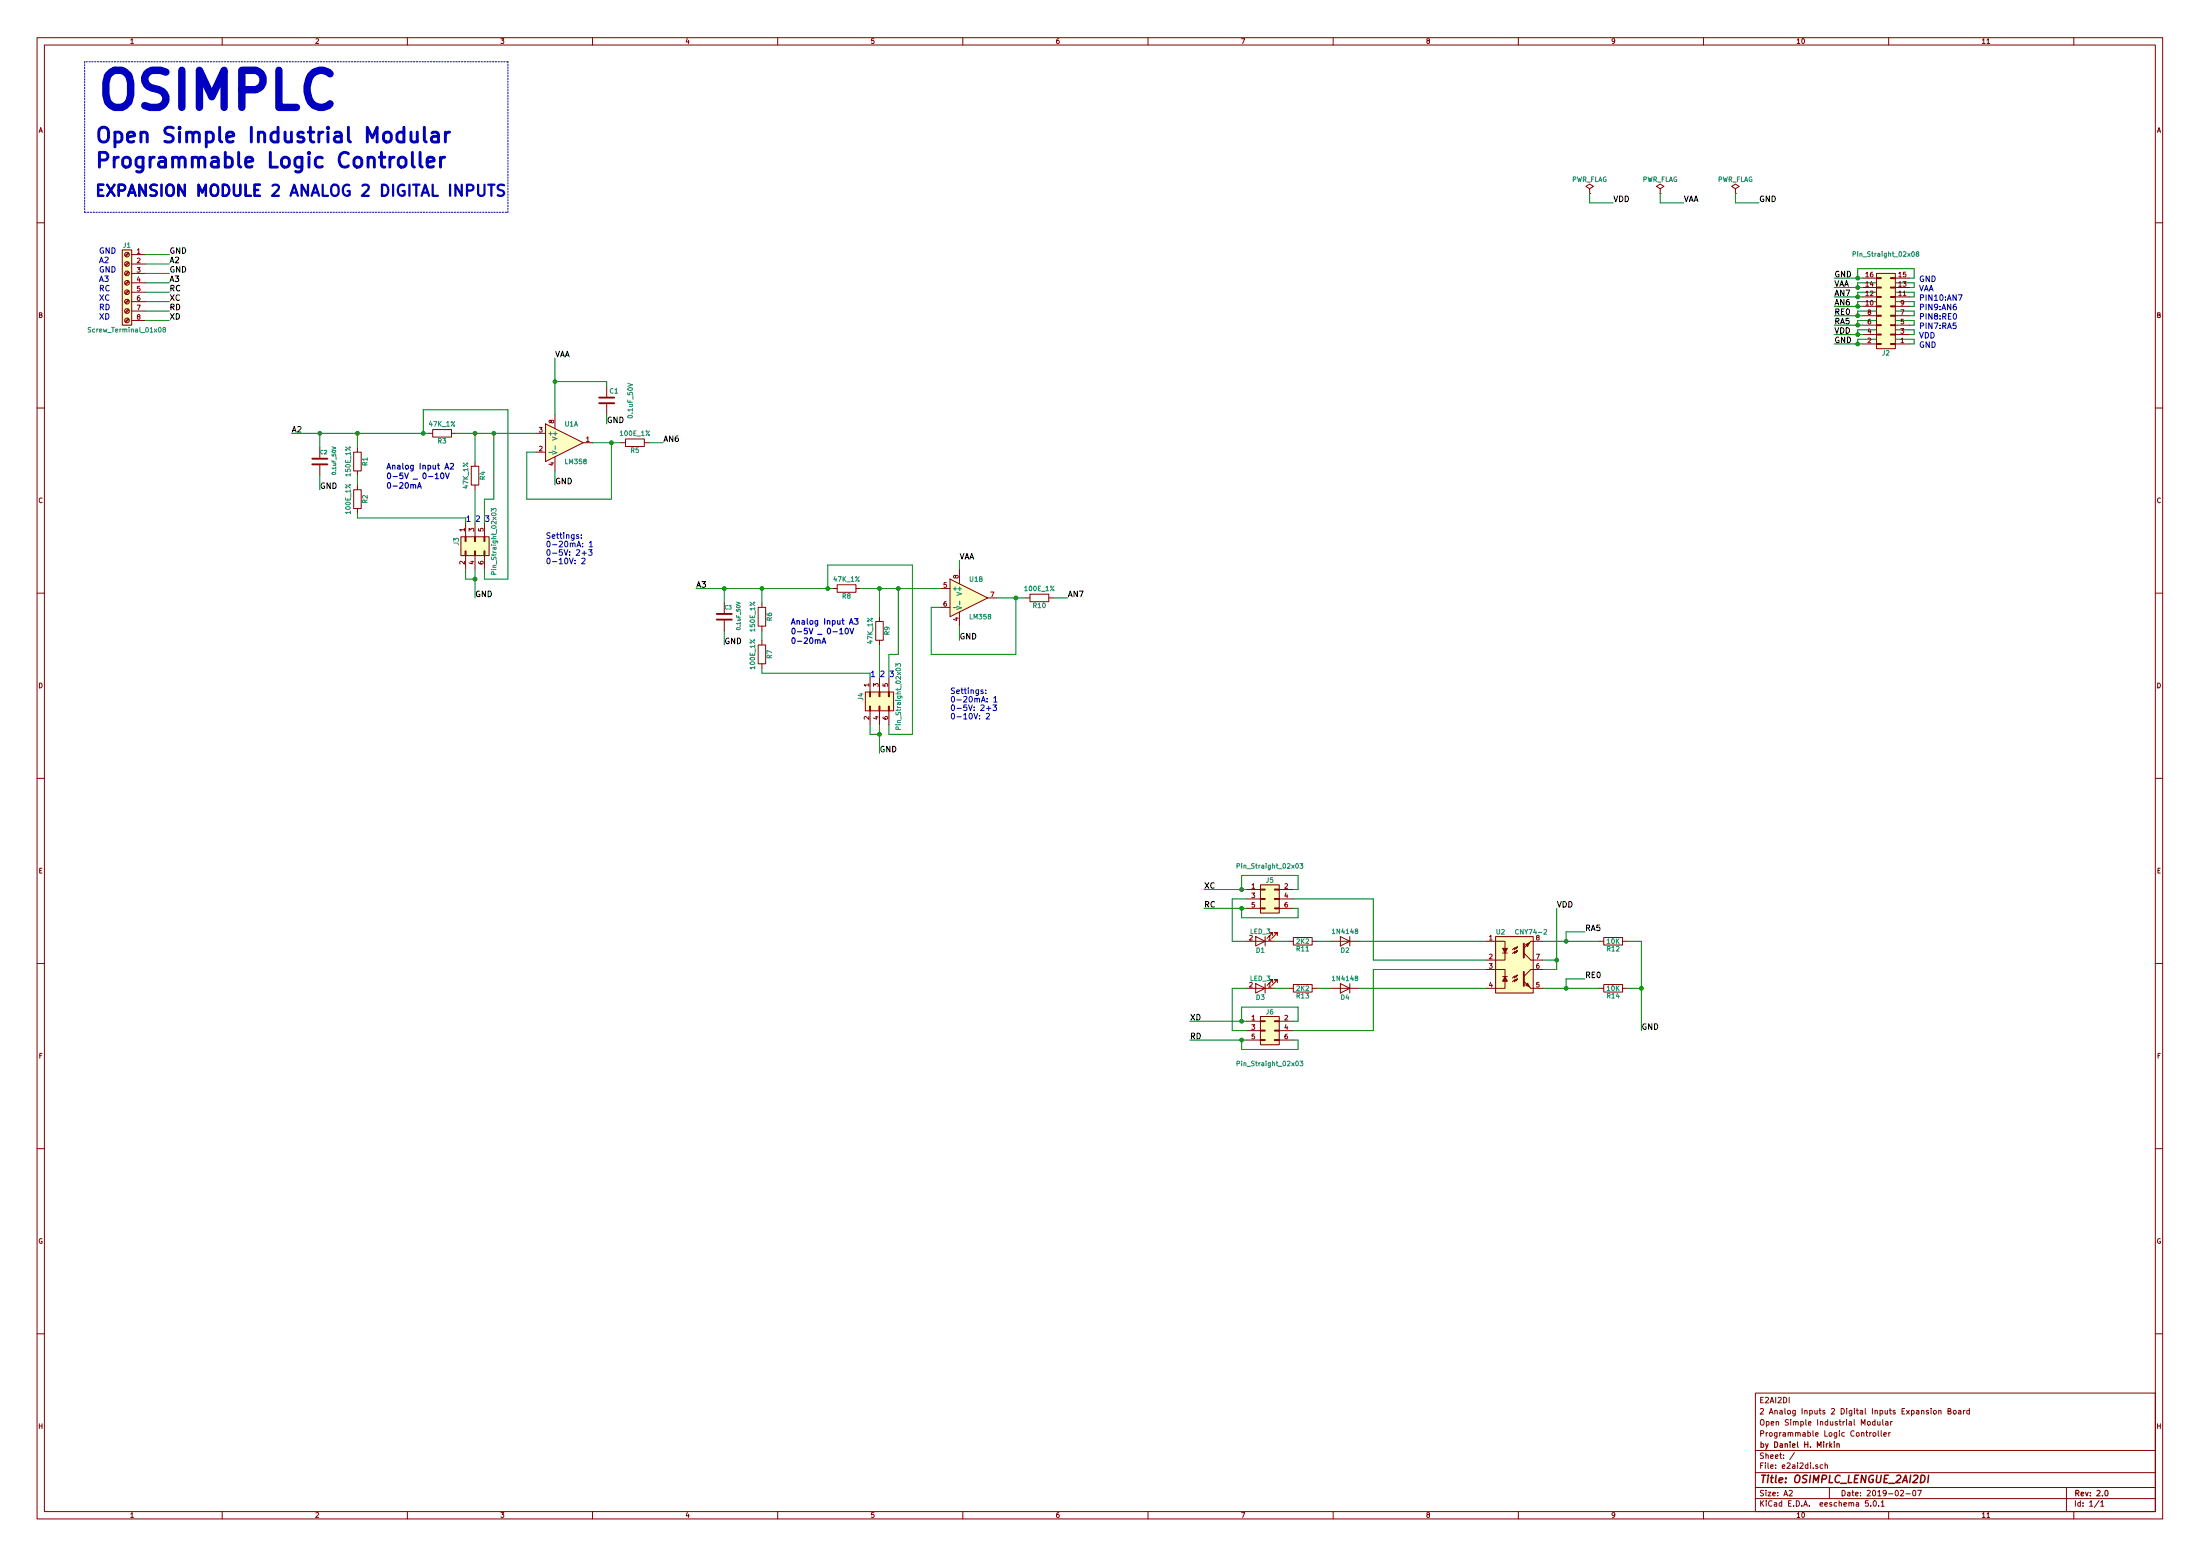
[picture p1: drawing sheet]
<svg xmlns="http://www.w3.org/2000/svg" width="594mm" height="420mm" viewBox="0 0 594 420" stroke-linecap="round" stroke-linejoin="round" font-family="sans-serif">
<g fill="none" stroke="#840000" stroke-width=".27">
<path d="M10 10.2h574v400h-574zM12 12.2h570v396h-570zM60 10.2v2M110 10.2v2M160 10.2v2M210 10.2v2M260 10.2v2M310 10.2v2M360 10.2v2M410 10.2v2M460 10.2v2M510 10.2v2"/>
<path d="M536.5 11.8h.8M560 10.2v2M429.3 51l1-.7-1-.6-1.1 .6 1.1 .7v1.2M429.3 52.2h.1M448.3 51l1-.7-1-.6-1 .6 1 .7v1.2M448.3 52.2h.1M468.6 51l1-.7-1-.6-1 .6 1 .7v1.2M468.6 52.2h.1M10 60.2h2M33 67.5h2.6v20.3h-2.6zM34.6 78.4l-.8 .8M34.6 75.9l-.8 .8"/>
<path d="M34.6 73.3l-.8 .9M34.6 70.8l-.8 .8M34.6 68.2l-.8 .9M34.8 78.6l-.8 .8M34.8 76l-.8 .9M34.8 73.5l-.8 .8M34.8 71l-.8 .8M34.8 68.4l-.8 .9M35.6 68.7h3.8M35.6 71.3h3.8M35.6 73.8h3.8M35.6 76.4h3.8"/>
<path d="M35.6 78.9h3.8M502.9 77.6h3.8M502.9 75.1h3.8M506.7 73.8h5.1v20.3h-5.1zM506.7 75h1.3v.2h-1.3zM506.7 77.5h1.3v.3h-1.3zM510.5 75h1.3v.2h-1.3zM510.5 77.5h1.3v.3h-1.3zM511.8 77.6h3.8M511.8 75.1h3.8M582 60.2h2M34.6 86l-.8 .9"/>
<path d="M34.6 83.5l-.8 .8M34.6 80.9l-.8 .9M34.8 86.2l-.8 .8M34.8 83.7l-.8 .8M34.8 81.1l-.8 .9M35.6 81.4h3.8M35.6 84h3.8M35.6 86.5h3.8M502.9 92.9h3.8M502.9 90.3h3.8M502.9 87.8h3.8M502.9 85.3h3.8"/>
<path d="M502.9 82.7h3.8M502.9 80.2h3.8M506.7 80.1h1.3v.2h-1.3zM506.7 82.6h1.3v.2h-1.3zM506.7 85.1h1.3v.3h-1.3zM506.7 87.7h1.3v.2h-1.3zM506.7 90.2h1.3v.3h-1.3zM506.7 92.8h1.3v.2h-1.3zM510.5 80.1h1.3v.2h-1.3zM510.5 82.6h1.3v.2h-1.3zM510.5 85.1h1.3v.3h-1.3zM510.5 87.7h1.3v.2h-1.3z"/>
<path d="M510.5 90.2h1.3v.3h-1.3zM510.5 92.8h1.3v.2h-1.3zM511.8 92.9h3.8M511.8 90.3h3.8M511.8 87.8h3.8M511.8 85.3h3.8M511.8 82.7h3.8M511.8 80.2h3.8M10 110.2h2M115.6 117h1.2M116.8 116h5.1v2h-5.1zM121.9 117h1.3"/>
<path d="M144.8 117h2.5M147.3 114.5l10.2 5-10.2 5.1zM149.9 111.9v3.8M157.5 119.5h2.5M163.8 104.3v2.8M163.8 109.1v2.8M167.6 119.5h1.3M168.9 118.5h5.1v2.1h-5.1zM174 119.5h1.3M582 110.2h2M86.4 120.8v2.8M86.4 125.6v2.8"/>
<path d="M95.5 122.1h2v5.1h-2zM95.5 132.2h2v5.1h-2zM96.5 120.8v1.3M96.5 127.2v1.2M96.5 131v1.2M96.5 137.3v1.3M127.3 125.9h2v5.1h-2zM128.3 124.6v1.3M128.3 131v1.2M144.8 122.1h2.5M149.9 123.4v3.8M124.5 144.9h7.6v5.1h-7.6z"/>
<path d="M125.6 144.9h.3v1.3h-.3zM125.6 148.8h.3v1.2h-.3zM125.7 141.1v3.8M125.7 150v3.8M128.1 144.9h.3v1.3h-.3zM128.1 148.8h.3v1.2h-.3zM128.3 141.1v3.8M128.3 150v3.8M130.7 144.9h.2v1.3h-.2zM130.7 148.8h.2v1.2h-.2zM130.8 141.1v3.8M130.8 150v3.8"/>
<path d="M224.8 158.9h1.3M226.1 157.9h5v2h-5zM231.1 158.9h1.3M254 158.9h2.5M256.5 156.4l10.2 5.1-10.2 5zM259.1 153.8v3.8M10 160.2h2M195.6 162.7v2.8M195.6 167.6v2.7M204.7 164h2.1v5.1h-2.1zM204.7 174.2h2.1v5h-2.1zM205.7 162.7v1.3"/>
<path d="M205.7 169.1v1.2M205.7 172.9v1.3M205.7 179.2v1.3M236.5 167.8h2v5.1h-2zM237.5 166.5v1.3M237.5 172.9v1.3M254 164h2.5M259.1 165.3v3.8M266.7 161.5h2.5M276.9 161.5h1.2M278.1 160.4h5.1v2.1h-5.1zM283.2 161.5h1.3"/>
<path d="M582 160.2h2M233.7 186.9h7.6v5h-7.6zM234.8 186.9h.3v1.2h-.3zM234.8 190.7h.3v1.2h-.3zM234.9 183v3.9M234.9 191.9v3.8M237.4 186.9h.2v1.2h-.2zM237.4 190.7h.2v1.2h-.2zM237.5 183v3.9M237.5 191.9v3.8M239.9 186.9h.3v1.2h-.3zM239.9 190.7h.3v1.2h-.3z"/>
<path d="M240 183v3.9M240 191.9v3.8M10 210.2h2M582 210.2h2M340.4 238.9h5v7.6h-5zM336.5 254.2h7.7M336.5 240.2h3.9M336.5 242.7h3.9M336.5 245.3h3.9M339.1 252.9l2.5 1.3-2.5 1.2zM340.4 245.2h1.2v.2h-1.2zM340.4 242.6h1.2v.3h-1.2z"/>
<path d="M340.4 240.1h1.2v.2h-1.2zM341.6 252.9v2.5M343.7 252.6v-.7h-.8h.8l-1.6 1.5M344.2 245.2h1.2v.2h-1.2zM344.2 242.6h1.2v.3h-1.2zM344.2 240.1h1.2v.2h-1.2zM344.9 252.6v-.7h-.7h.7l-1.5 1.5M345.4 240.2h3.8M345.4 242.7h3.8M345.4 245.3h3.8M348 254.2h1.2M349.2 253.2h5.1v2h-5.1z"/>
<path d="M354.3 254.2h1.3M359.4 254.2h7.6M361.9 252.9l2.6 1.3-2.6 1.2zM364.5 252.9v2.5M401.3 254.2h5.1v1.9M403.9 252.9h10.1v15.2h-10.1zM405.8 257.3h1.2M406.4 257.3v1.9h-5.1M409.2 255.9l.5-.2-.2 .5zM409.7 255.7l-.7 .8v-.6l-.6 .6M409.7 256.7l-.2 .5-.3-.2 .5-.3-.7 .8v-.5l-.6 .5M411.5 257.3l1.9 1.9h3.2"/>
<path d="M413.4 254.2h3.2M431.8 254.2h1.3M433.1 253.2h5v2h-5zM438.1 254.2h1.3M10 260.2h2M336.5 266.9h7.7M336.5 275.8h3.9M336.5 278.3h3.9M339.1 265.6l2.5 1.3-2.5 1.2zM340.4 274.5h5v7.6h-5zM340.4 278.2h1.2v.2h-1.2zM340.4 275.6h1.2v.3h-1.2z"/>
<path d="M341.6 265.6v2.5M343.7 265.3v-.7h-.8h.8l-1.6 1.5M344.2 278.2h1.2v.2h-1.2zM344.2 275.6h1.2v.3h-1.2zM344.9 265.3v-.7h-.7h.7l-1.5 1.5M345.4 275.8h3.8M345.4 278.3h3.8M348 266.9h1.2M349.2 265.9h5.1v2h-5.1zM354.3 266.9h1.3M359.4 266.9h7.6M361.9 265.6l2.6 1.3-2.6 1.2z"/>
<path d="M364.5 265.6v2.5M401.3 261.8h5.1v1.9M405.8 263.7h1.2M406.4 265v1.9h-5.1M409.2 263.6l.5-.3-.2 .5zM409.7 263.3l-.7 .8v-.5l-.6 .5M409.7 264.3l-.2 .5-.3-.2 .5-.3-.7 .8v-.5l-.6 .5M413.4 266.9h3.2M416.6 261.8h-3.2l-1.9 1.9M431.8 266.9h1.3M433.1 265.9h5v2h-5zM438.1 266.9h1.3"/>
<path d="M582 260.2h2M336.5 280.8h3.9M340.4 280.7h1.2v.3h-1.2zM344.2 280.7h1.2v.3h-1.2zM345.4 280.8h3.8M10 310.2h2M582 310.2h2M10 360.2h2M474 376.2h108v32h-108zM582 360.2h2M474 397.7h108M474 391.7h108"/>
<path d="M484.6 392.2l-1.3 2M490.8 395.6l-.3-.1-.2 .2v.3l.5 .1v.3h-.5M492.2 395.6l-.4-.1-.3 .3 .1 .6h.6M492.8 395.6h.6l.1 .9M492.8 395v1.5M504.3 384h.7v.7h-.7zM504.9 386.8v1M505.3 386.8l-.4 .3M505.8 387h.7v.7h-.7zM506.3 383.9l-.4-.1-.3 .3 .1 .6 .6 .1M506.3 383.3v1.5M507 383.8l.1 1 .6-.1"/>
<path d="M507.2 386.3v1.3l.2 .2M507.7 383.8v1M508 386.3v1.3l.2 .2M508.4 383.3v1.3l.2 .2M508.7 387.3l.7-.1-.1-.3-.4-.1-.2 .2 .1 .7h.5M509.2 383.9h.6v.9M509.8 384.2l-.7 .3 .2 .3h.5M510 386.8v1M510.5 386.8l-.5 .3M510.5 383.8v1M511 383.8l-.5 .3M521.5 380.3v.2"/>
<path d="M521.5 380.8v1M522.2 381h.6v.7h-.6zM523.5 381l.6-.1 .1 .9M523.5 380.8v1M526 381l.7-.1v-.4l-.7-.2v1.5h.6l.3-.5-.4-.3M527.5 381h.7v.7h-.7zM528.9 380.9h.5l.1 .9M529.5 381.2l-.7 .3 .2 .3h.5M530.2 380.8v1M530.7 380.8l-.5 .3M531.8 380.9l-.4-.1-.3 .3 .1 .6 .6 .1M531.8 380.3v1.5"/>
<path d="M60 408.2v2M110 408.2v2M160 408.2v2M210 408.2v2M260 408.2v2M310 408.2v2M360 408.2v2M410 408.2v2M460 408.2v2M474 404.7h108M474 401.7h108M483.1 402.6l.6-.2 .3 .5-.9 1h.9"/>
<path d="M494 401.7v3M504.5 405.2h-.7l-.1 .7h.7l.1 .7h-.8M505.2 406.6v.1M506 405.4l.2-.2a.8 .8 0 0 1 .5 .8 .8 .8 0 0 1-.5 .7l-.4-.5zM507.3 406.6v.1M508 405.7l.4-.5v1.5M508 406.7h.8M510 408.2v2M513.2 402.6l.6-.2 .2 .5-.9 1h.9M514.7 403.4h1.1M516.6 402.6l.2-.2a.81 .81 0 0 1 .5 .8 .81 .81 0 0 1-.5 .7l-.3-.5zM517.8 402.4h1l-.6 1.5"/>
<path d="M536.5 409.7h.8M558 401.7v6.5M560 408.2v2M566.8 405.1l-1.2 2M567.3 405.7l.4-.5v1.5M567.3 406.7h.8"/>
<circle cx="34.3" cy="78.9" r=".63"/>
<circle cx="34.3" cy="73.8" r=".63"/>
<circle cx="34.3" cy="68.7" r=".63"/>
<circle cx="34.3" cy="71.3" r=".63"/>
<circle cx="34.3" cy="76.4" r=".63"/>
<circle cx="34.3" cy="86.5" r=".63"/>
<circle cx="34.3" cy="84" r=".63"/>
<circle cx="34.3" cy="81.4" r=".63"/>
</g>
<path d="M494.2 390.3l.5 .5M494.7 389.8l-.6 .6M495.3 389.3v.2M495.3 389.8v1M496 390l.6-.1 .1 .9M496 389.8v1M568.5 402.6l.2-.2a.8 .8 0 0 1 .6 .8 .8 .8 0 0 1-.6 .7l-.3-.5z" fill="none" stroke="#840000" stroke-width=".3"/>
<path d="M520.8 398.3l-.2 2" fill="none" stroke="#840000" stroke-width=".41"/>
<path d="M161.8 108.9h4.1M161.8 107.4h4.1M84.3 125.4h4.1M84.3 123.9h4.1M193.5 167.3h4.1M193.5 165.8h4.1M411.5 254.8v3.8M411.5 262.4v3.8" fill="none" stroke="#840000" stroke-width=".51"/>
<g fill="none" stroke="#0000c2" stroke-width=".3">
<path d="M112.8 131.8l.5-1.5 .5 1.5M112.9 131.4h.7M117.5 128.2l.5-.5v1.6M117.5 129.3h.9M119.1 127.9l.3-.2a.81 .81 0 0 1 .5 .8 .81 .81 0 0 1-.5 .8l-.4-.6zM120.1 126.7l.5-1.6 .6 1.6M120.3 127.7l.5 1.6 .5-1.6M121.6 125.3l.6-.2 .3 .5-1 1.1h1M222 173.8l.5-1.6 .5 1.6M222.1 173.3h.7M226.7 170.1l.5-.5v1.6M226.7 171.2h.9"/>
<path d="M228.3 169.8l.3-.2a.81 .81 0 0 1 .5 .8 .81 .81 0 0 1-.5 .8l-.4-.6zM229.4 168.6l.5-1.6 .5 1.6M229.5 169.6l.5 1.6 .5-1.6M230.7 167h1l-.5 .6 .4 .2v.6l-.2 .2-.7-.2"/>
</g>
<g fill="none" stroke="#0000c2" stroke-width=".27">
<path d="M528.8 79.6h1l-.6 1.5M527.6 84.8l.2-.1a.81 .81 0 0 1 .5 .7 .81 .81 0 0 1-.5 .8l-.4-.6zM528.2 82.1l-.5 .1-.2 .3-.1 .9 .3 .3 .5-.2v-.7l-.5-.1-.3 .3M156.2 144.4h-.3l-.2 .2v.2l.5 .1v.4h-.5M157 145.2v.2M157 144.4v.2M157.1 150.8l.6-.1 .3 .4-1 1.1h1M157.2 149.4h1.1M157.8 148.8v1.2M158.9 148.4h1l-.5 .6 .4 .1v.7l-.2 .2-.7-.2M159.1 146.6l.5-.5v1.6M159.1 147.7h.9"/>
<path d="M265.5 186.4l-.4-.1-.2 .2v.2l.6 .2v.3h-.6M266.2 187.1v.2M266.2 186.4v.1M266.3 192.8l.6-.2 .3 .5-.9 1h.9M266.4 191.3h1.2M267 190.7v1.2M268.1 190.3h1l-.5 .6 .4 .2v.6l-.2 .2-.7-.2M268.4 188.5l.4-.4v1.5M268.4 189.6h.8"/>
</g>
<path d="M111 35.7v2.1l.2 .4a1.09 1.09 0 0 0 1.5-.2M112.7 35.7v2.6M114.6 34.4v3.4l.5 .5M116.7 35.9l.3-.2 1.2 .2 .2 .4v2M118.4 36.6l-1.4 .2a.79 .79 0 0 0-.5 .8 .79 .79 0 0 0 .5 .7l1.4-.1M120.3 35.7v2.6M121.4 35.7a1.05 1.05 0 0 0-1.1 .7M111.4 41.1v3.5l.1 .3 .4 .2M113.4 41.1v3.5l.6 .5M115.3 43.8l1.9-.4-.2-.7-1.1-.2-.6 .5v1.6l.2 .3 .4 .2 1.1-.2M118.9 42.5v2.6M120.1 42.5a1.05 1.05 0 0 0-1.2 .7" fill="none" stroke="#0000c2" stroke-width=".79"/>
<g fill="#ffffc2" stroke="#ffffc2" stroke-width=".27">
<path d="M124.5 144.9h7.6v5.1h-7.6z"/>
<path d="M233.7 186.9h7.6v5h-7.6z"/>
<path d="M33 67.5h2.6v20.3h-2.6z"/>
<path d="M506.7 73.8h5.1v20.3h-5.1z"/>
<path d="M340.4 238.9h5v7.6h-5z"/>
<path d="M340.4 274.5h5v7.6h-5z"/>
<path d="M403.9 252.9h10.1v15.2h-10.1z"/>
<path d="M147.3 114.5l10.2 5-10.2 5.1z"/>
<path d="M256.5 156.4l10.2 5.1-10.2 5z"/>
</g>
<g fill="none" stroke="#008484" stroke-width=".27">
<path d="M500.4 68.6h.6v-.5l-.6-.1v1.2M517.7 68.5l-.3-.3 .5-.2 .3 .2-.1 .2-.7 .3 .3 .5 .5-.2-.3-.5M24.5 88.5h-.6v.4a.5 .5 0 0 1 .4 .2 .5 .5 0 0 1 .1 .5h-.6M44.2 89l-.2-.5h.6l.1 .3-.7 .4 .2 .5 .5-.2-.2-.5M132.7 138.1v-.8l.5 .4 .1-.3 .4-.1 .3 .2-.2 .6M148.2 122.2h1M149.1 121.8l1.3 .4-1.3 .4M149.9 120.4v1M133.3 155.1l-.1-.7h-.4l-.1 .7h1.3M241.9 180v-.8l.5 .4 .1-.3 .5-.1 .2 .2-.1 .6M257.4 164.1h1M258.4 163.7l1.2 .4-1.2 .5"/>
<path d="M259.2 162.3v1M242.6 197l-.1-.7h-.5l-.1 .7h1.3M334 233.8h.6l.1-.5-.7-.1v1.3M351 233.2h.8l-.4 .5 .3 .1 .1 .4-.2 .3-.6-.2M410 251.1a.56 .56 0 0 0-.8 .5 .56 .56 0 0 0 .8 .5M416.9 251.1l.5-.1 .3 .3-.8 .9h.8M334 287.2l.6-.1 .1-.4-.7-.2v1.3M351 286.5h.8l-.4 .5 .3 .1 .1 .5-.2 .2-.6-.1"/>
</g>
<path d="M22.9 16.7v40.6M137.2 16.7h-114.3M22.9 57.3h114.3M137.2 57.3v-40.6" fill="none" stroke="#0000c2" stroke-width=".27" stroke-dasharray=".4 .4"/>
<g fill="none" stroke="#008400" stroke-width=".27">
<path d="M429.3 52.2v2.6h6.3M448.3 52.2v2.6h6.4M468.6 52.2v2.6h6.4M39.4 78.9h6.3M39.4 76.4h6.3M39.4 68.7h6.3M39.4 71.3h6.3M39.4 73.8h6.3M495.3 77.6h7.6M495.3 75.1h7.6M501.6 75.1v-2.5h15.3v2.5h-1.3M501.6 77.6v-1.2h15.3v1.2h-1.3"/>
<path d="M39.4 86.5h6.3M39.4 84h6.3M39.4 81.4h6.3M149.9 96.7v15.2M495.3 92.9h7.6M495.3 90.3h7.6M495.3 87.8h7.6M495.3 85.3h7.6M495.3 82.7h7.6M495.3 80.2h7.6M501.6 92.9v-1.3h15.3v1.3h-1.3M501.6 80.2v-1.3h15.3v1.3h-1.3"/>
<path d="M501.6 82.7v-1.3h15.3v1.3h-1.3M501.6 85.3v-1.3h15.3v1.3h-1.3M501.6 87.8v-1.3h15.3v1.3h-1.3M501.6 90.3v-1.2h15.3v1.2h-1.3M78.7 117h36.9M86.4 117v3.8M96.5 117v3.8M114.3 117v-6.3h22.9v45.7h-6.4v-2.6M123.2 117h21.6M128.3 117v7.6M133.3 117v17.8h-2.5v6.3M149.9 103h13.9v1.3"/>
<path d="M160 119.5h7.6M165.1 119.5v15.3h-22.9v-12.7h2.6M175.3 119.5h3.8M86.4 128.4v3.8M96.5 128.4v2.6M96.5 138.6v1.3h29.2M128.3 132.2v8.9M149.9 127.2v3.8M125.7 153.8v2.6h2.6M128.3 153.8v7.7M188 158.9h36.8M195.6 158.9v3.8"/>
<path d="M205.7 158.9v3.8M223.5 158.9v-6.3h22.9v45.7h-6.4v-2.6M232.4 158.9h21.6M237.5 158.9v7.6M242.6 158.9v17.8h-2.6v6.3M259.1 151.3v2.5M195.6 170.3v3.9M205.7 170.3v2.6M237.5 174.2v8.8M259.1 169.1v3.8M269.2 161.5h7.7M274.3 161.5v15.2h-22.8v-12.7h2.5"/>
<path d="M284.5 161.5h3.8M205.7 180.5v1.3h29.2M234.9 195.7v2.6h2.6M237.5 195.7v7.7M325.1 240.2h11.4M325.1 245.3h11.4M335.3 240.2v-3.8h15.2v3.8h-1.3M335.3 245.3v2.5h15.2v-2.5h-1.3M336.5 242.7h-3.8v11.5h3.8M344.2 254.2h3.8M349.2 242.7h21.6v16.5h30.5M355.6 254.2h3.8"/>
<path d="M367 254.2h34.3M416.6 254.2h15.2M416.6 259.2h3.8M420.4 245.3v16.5h-3.8M428 251.6h-5.1v2.6M439.4 254.2h3.8v24.1M321.3 275.8h15.2M335.3 275.8v-3.9h15.2v3.9h-1.3M336.5 266.9h-3.8v11.4h3.8M344.2 266.9h3.8M355.6 266.9h3.8M367 266.9h34.3"/>
<path d="M401.3 261.8h-30.5v16.5h-21.6M416.6 266.9h15.2M428 264.3h-5.1v2.6M439.4 266.9h3.8M321.3 280.8h15.2M335.3 280.8v2.6h15.2v-2.6h-1.3"/>
</g>
<g fill="#008400" stroke="#008400" stroke-width=".27">
<circle cx="165.1" cy="119.5" r=".51"/>
<circle cx="86.4" cy="117" r=".51"/>
<circle cx="96.5" cy="117" r=".51"/>
<circle cx="128.3" cy="117" r=".51"/>
<circle cx="114.3" cy="117" r=".51"/>
<circle cx="133.3" cy="117" r=".51"/>
<circle cx="128.3" cy="156.4" r=".51"/>
<circle cx="149.9" cy="103" r=".51"/>
<circle cx="274.3" cy="161.5" r=".51"/>
<circle cx="195.6" cy="158.9" r=".51"/>
<circle cx="205.7" cy="158.9" r=".51"/>
<circle cx="237.5" cy="158.9" r=".51"/>
<circle cx="223.5" cy="158.9" r=".51"/>
<circle cx="242.6" cy="158.9" r=".51"/>
<circle cx="237.5" cy="198.3" r=".51"/>
<circle cx="501.6" cy="75.1" r=".51"/>
<circle cx="501.6" cy="77.6" r=".51"/>
<circle cx="501.6" cy="80.2" r=".51"/>
<circle cx="501.6" cy="82.7" r=".51"/>
<circle cx="501.6" cy="85.3" r=".51"/>
<circle cx="501.6" cy="87.8" r=".51"/>
<circle cx="501.6" cy="90.3" r=".51"/>
<circle cx="501.6" cy="92.9" r=".51"/>
<circle cx="422.9" cy="254.2" r=".51"/>
<circle cx="422.9" cy="266.9" r=".51"/>
<circle cx="335.3" cy="275.8" r=".51"/>
<circle cx="335.3" cy="240.2" r=".51"/>
<circle cx="335.3" cy="280.8" r=".51"/>
<circle cx="335.3" cy="245.3" r=".51"/>
<circle cx="420.4" cy="259.2" r=".51"/>
<circle cx="443.2" cy="266.9" r=".51"/>
</g>
<g fill="#840000" stroke="#840000" stroke-width=".27">
<path d="M411.5 265l1.9 1.9z"/>
<path d="M413.4 254.2l-1.9 1.9z"/>
<path d="M406.4 263.7l.6 1.3h-1.2z"/>
<path d="M405.8 256.1h1.2l-.6 1.2z"/>
<path d="M412 266l.5-.5 .5 1z"/>
<path d="M412 255.1l1-.5-.5 1z"/>
</g>
<path d="M131.8 49.9h1.7M132.7 49.9v3M136.1 50l-1.1-.1a.72 .72 0 0 0-.6 .7 .72 .72 0 0 0 .6 .7 1.01 1.01 0 0 1 1.1 1l-.6 .6-1.1-.2" fill="none" stroke="#0000c2" stroke-width=".61"/>
<text font-size="13.9" fill="#0000c2" x="25.4" y="29.5">OSIMPLC</text>
<g font-size="5.6" fill="#0000c2">
<text x="25.4" y="38.5">Open Simple Industrial Modular</text>
<text x="25.4" y="45.3">Programmable Logic Controller</text>
</g>
<g font-size="4.2" fill="#0000c2">
<text x="25.4" y="53">EXPANSION MODULE</text>
<text x="25.4" y="53">EXPANSION MODULE 2 ANALOG 2 DIGITAL INPUTS</text>
</g>
<text font-size="2.8" fill="#840000" x="475" y="400.4">Title: OSIMPLC_LENGUE_2AI2DI</text>
<g font-size="2.1">
<text x="435.6" y="54.5">VDD</text>
<text x="454.7" y="54.5">VAA</text>
<text x="475" y="54.5">GND</text>
<text x="45.7" y="71">A2</text>
<text x="45.7" y="68.5">GND</text>
<text x="45.7" y="76.1">A3</text>
<text x="45.7" y="73.6">GND</text>
<text x="495.3" y="77.4">VAA</text>
<text x="495.3" y="74.8">GND</text>
<text x="45.7" y="81.2">XC</text>
<text x="45.7" y="83.7">RD</text>
<text x="45.7" y="78.7">RC</text>
<text x="495.3" y="82.5">AN6</text>
<text x="495.3" y="79.9">AN7</text>
<text x="45.7" y="86.3">XD</text>
<text x="495.3" y="87.5">RA5</text>
<text x="495.3" y="85">RE0</text>
<text x="495.3" y="90.1">VDD</text>
<text x="495.3" y="92.6">GND</text>
<text x="149.9" y="96.4">VAA</text>
<text x="78.7" y="116.8">A2</text>
<text x="179.1" y="119.3">AN6</text>
<text x="86.4" y="132">GND</text>
<text x="149.9" y="130.7">GND</text>
<text x="259.1" y="151">VAA</text>
<text x="128.3" y="161.2">GND</text>
<text x="188" y="158.7">A3</text>
<text x="288.3" y="161.2">AN7</text>
<text x="195.6" y="173.9">GND</text>
<text x="259.1" y="172.6">GND</text>
<text x="237.5" y="203.1">GND</text>
<text x="325.1" y="239.9">XC</text>
<text x="325.1" y="245">RC</text>
<text x="420.4" y="245">VDD</text>
<text x="428" y="251.4">RA5</text>
<text x="428" y="264.1">RE0</text>
<text x="321.3" y="275.5">XD</text>
<text x="321.3" y="280.6">RD</text>
<text x="443.2" y="278">GND</text>
</g>
<g font-size="2.1" fill="#0000c2">
<text x="26.7" y="68.5">GND</text>
<text x="26.7" y="71">A2</text>
<text x="26.7" y="73.6">GND</text>
<text x="26.7" y="76.1">A3</text>
<text x="518.2" y="76.1">GND</text>
<text x="26.7" y="81.2">XC</text>
<text x="26.7" y="78.7">RC</text>
<text x="26.7" y="83.7">RD</text>
<text x="518.2" y="78.7">VAA</text>
<text x="518.2" y="83.7">PIN9:AN6</text>
<text x="518.2" y="81.2">PIN10:AN7</text>
<text x="26.7" y="86.3">XD</text>
<text x="518.2" y="88.8">PIN7:RA5</text>
<text x="518.2" y="86.3">PIN8:RE0</text>
<text x="518.2" y="93.9">GND</text>
<text x="518.2" y="91.4">VDD</text>
<text x="104.1" y="126.7">Analog Input A2</text>
<text x="104.1" y="129.3">0-5V _ 0-10V</text>
<text x="104.1" y="131.9">0-20mA</text>
<text x="128.3" y="140.9">2</text>
<text x="130.8" y="140.9">3</text>
<text x="147.3" y="145.5">Settings:</text>
<text x="147.3" y="147.7">0-20mA: 1</text>
<text x="147.3" y="150">0-5V: 2+3</text>
<text x="147.3" y="152.3">0-10V: 2</text>
<text x="213.4" y="168.6">Analog Input A3</text>
<text x="213.4" y="171.2">0-5V _ 0-10V</text>
<text x="213.4" y="173.8">0-20mA</text>
<text x="237.5" y="182.8">2</text>
<text x="240" y="182.8">3</text>
<text x="256.5" y="187.4">Settings:</text>
<text x="256.5" y="189.7">0-20mA: 1</text>
<text x="256.5" y="191.9">0-5V: 2+3</text>
<text x="256.5" y="194.2">0-10V: 2</text>
</g>
<g font-size="2.1" fill="#008400">
<text x="163.8" y="114.2">GND</text>
<text x="125.7" y="140.9">1</text>
<text x="234.9" y="182.8">1</text>
</g>
<g font-size="2.1" fill="#840000">
<text x="475" y="381.9">2 Analog Inputs 2 Digital Inputs Expansion Board</text>
<text x="475" y="378.9">E2AI2DI</text>
<text x="475" y="387.9">Programmable Logic Controller</text>
<text x="475" y="384.9">Open Simple Industrial Modular</text>
<text x="475" y="393.9">Sheet: /</text>
<text x="475" y="390.9">by Daniel H. Mirkin</text>
<text x="475" y="396.6">File: e2ai2di.sch</text>
<text x="475" y="406.8">KiCad E.D.A. eeschema 5.0.1</text>
<text x="475" y="404">Size: A2</text>
<text x="497" y="404">Date: 2019-02-07</text>
<text x="560" y="404">Rev: 2.0</text>
<text x="560" y="406.8">Id: 1/1</text>
</g>
<g font-size="1.8" fill="#840000">
<text x="35" y="11.8">1</text>
<text x="85" y="11.8">2</text>
<text x="135" y="11.8">3</text>
<text x="185" y="11.8">4</text>
<text x="235" y="11.8">5</text>
<text x="285" y="11.8">6</text>
<text x="335" y="11.8">7</text>
<text x="385" y="11.8">8</text>
<text x="435" y="11.8">9</text>
<text x="485" y="11.8">10</text>
<text x="535" y="11.8">11</text>
<text x="10.4" y="35.8">A</text>
<text x="582.4" y="35.8">A</text>
<text x="37" y="68.5">1</text>
<text x="37" y="71">2</text>
<text x="37" y="73.6">3</text>
<text x="37" y="76.1">4</text>
<text x="503.9" y="77.4">14</text>
<text x="503.9" y="74.8">16</text>
<text x="512.7" y="77.4">13</text>
<text x="512.7" y="74.8">15</text>
<text x="37" y="78.7">5</text>
<text x="37" y="81.2">6</text>
<text x="37" y="83.7">7</text>
<text x="503.9" y="82.5">10</text>
<text x="503.9" y="79.9">12</text>
<text x="512.7" y="79.9">11</text>
<text x="513.2" y="82.5">9</text>
<text x="10.4" y="85.8">B</text>
<text x="37" y="86.3">8</text>
<text x="504.3" y="87.5">6</text>
<text x="504.3" y="85">8</text>
<text x="513.2" y="87.5">5</text>
<text x="513.2" y="85">7</text>
<text x="582.4" y="85.8">B</text>
<text x="504.3" y="92.6">2</text>
<text x="504.3" y="90.1">4</text>
<text x="513.2" y="92.6">1</text>
<text x="513.2" y="90.1">3</text>
<text x="145.6" y="116.8">3</text>
<text x="149.6" y="114.3" transform="rotate(-90 149.6 114.3)">8</text>
<text x="158.3" y="119.3">1</text>
<text x="145.6" y="121.8">2</text>
<text x="149.6" y="125.7" transform="rotate(-90 149.6 125.7)">4</text>
<text x="10.4" y="135.8">C</text>
<text x="582.4" y="135.8">C</text>
<text x="125.5" y="143.5" transform="rotate(-90 125.5 143.5)">1</text>
<text x="128" y="143.5" transform="rotate(-90 128 143.5)">3</text>
<text x="130.6" y="143.5" transform="rotate(-90 130.6 143.5)">5</text>
<text x="125.5" y="152.4" transform="rotate(-90 125.5 152.4)">2</text>
<text x="128" y="152.4" transform="rotate(-90 128 152.4)">4</text>
<text x="130.6" y="152.4" transform="rotate(-90 130.6 152.4)">6</text>
<text x="254.8" y="158.7">5</text>
<text x="258.8" y="156.2" transform="rotate(-90 258.8 156.2)">8</text>
<text x="267.5" y="161.2">7</text>
<text x="254.8" y="163.7">6</text>
<text x="258.8" y="167.7" transform="rotate(-90 258.8 167.7)">4</text>
<text x="10.4" y="185.8">D</text>
<text x="234.7" y="185.4" transform="rotate(-90 234.7 185.4)">1</text>
<text x="237.2" y="185.4" transform="rotate(-90 237.2 185.4)">3</text>
<text x="239.8" y="185.4" transform="rotate(-90 239.8 185.4)">5</text>
<text x="582.4" y="185.8">D</text>
<text x="234.7" y="194.3" transform="rotate(-90 234.7 194.3)">2</text>
<text x="237.2" y="194.3" transform="rotate(-90 237.2 194.3)">4</text>
<text x="239.8" y="194.3" transform="rotate(-90 239.8 194.3)">6</text>
<text x="10.4" y="235.8">E</text>
<text x="338" y="239.9">1</text>
<text x="346.9" y="239.9">2</text>
<text x="582.4" y="235.8">E</text>
<text x="338" y="242.5">3</text>
<text x="338" y="245">5</text>
<text x="346.9" y="242.5">4</text>
<text x="346.9" y="245">6</text>
<text x="337.3" y="253.9">2</text>
<text x="342.4" y="253.9">1</text>
<text x="402.1" y="253.9">1</text>
<text x="414.8" y="253.9">8</text>
<text x="402.1" y="259">2</text>
<text x="402.1" y="261.5">3</text>
<text x="414.8" y="261.5">6</text>
<text x="414.8" y="259">7</text>
<text x="337.3" y="266.6">2</text>
<text x="342.4" y="266.6">1</text>
<text x="402.1" y="266.6">4</text>
<text x="414.8" y="266.6">5</text>
<text x="338" y="275.5">1</text>
<text x="346.9" y="275.5">2</text>
<text x="338" y="278">3</text>
<text x="338" y="280.6">5</text>
<text x="346.9" y="278">4</text>
<text x="346.9" y="280.6">6</text>
<text x="10.5" y="285.8">F</text>
<text x="582.5" y="285.8">F</text>
<text x="10.3" y="335.8">G</text>
<text x="582.3" y="335.8">G</text>
<text x="10.4" y="385.8">H</text>
<text x="582.4" y="385.8">H</text>
<text x="35" y="409.8">1</text>
<text x="85" y="409.8">2</text>
<text x="135" y="409.8">3</text>
<text x="185" y="409.8">4</text>
<text x="235" y="409.8">5</text>
<text x="285" y="409.8">6</text>
<text x="335" y="409.8">7</text>
<text x="385" y="409.8">8</text>
<text x="435" y="409.8">9</text>
<text x="485" y="409.8">10</text>
<text x="535" y="409.8">11</text>
</g>
<g font-size="1.8" fill="#008484">
<text x="424.3" y="49.1">PWR_FLAG</text>
<text x="443.4" y="49.1">PWR_FLAG</text>
<text x="463.7" y="49.1">PWR_FLAG</text>
<text x="33.3" y="66.9">J1</text>
<text x="501.1" y="69.3">Pin_Straight_02x08</text>
<text x="24.5" y="89.8">Screw_Terminal_01x08</text>
<text x="508.3" y="96">J2</text>
<text x="164.7" y="106.3">C1</text>
<text x="170.9" y="112.6" transform="rotate(-90 170.9 112.6)">0.1uF_50V</text>
<text x="116" y="115.2">47K_1%</text>
<text x="118.3" y="119.7">R3</text>
<text x="147.8" y="117.6">+</text>
<text x="150.5" y="118.5" transform="rotate(-90 150.5 118.5)">V+</text>
<text x="152.5" y="115.2">U1A</text>
<text x="167.6" y="117.7">100E_1%</text>
<text x="99.2" y="125.7" transform="rotate(-90 99.2 125.7)">R1</text>
<text x="152.8" y="125.3">LM358</text>
<text x="170.3" y="122.3">R5</text>
<text x="94.7" y="128.5" transform="rotate(-90 94.7 128.5)">150E_1%</text>
<text x="126.4" y="131.8" transform="rotate(-90 126.4 131.8)">47K_1%</text>
<text x="131" y="129.6" transform="rotate(-90 131 129.6)">R4</text>
<text x="99.2" y="135.9" transform="rotate(-90 99.2 135.9)">R2</text>
<text x="94.7" y="138.6" transform="rotate(-90 94.7 138.6)">100E_1%</text>
<text x="123.9" y="147.2" transform="rotate(-90 123.9 147.2)">J3</text>
<text x="134" y="154.4" transform="rotate(-90 134 154.4)">Pin_Straight_02x03</text>
<text x="225.2" y="157.1">47K_1%</text>
<text x="227.5" y="161.6">R8</text>
<text x="257" y="159.6">+</text>
<text x="259.7" y="160.4" transform="rotate(-90 259.7 160.4)">V+</text>
<text x="261.8" y="157.1">U1B</text>
<text x="276.8" y="159.6">100E_1%</text>
<text x="208.5" y="167.7" transform="rotate(-90 208.5 167.7)">R6</text>
<text x="262" y="167.2">LM358</text>
<text x="279" y="164.2">R10</text>
<text x="203.9" y="170.4" transform="rotate(-90 203.9 170.4)">150E_1%</text>
<text x="235.6" y="173.7" transform="rotate(-90 235.6 173.7)">47K_1%</text>
<text x="240.2" y="171.5" transform="rotate(-90 240.2 171.5)">R9</text>
<text x="208.5" y="177.8" transform="rotate(-90 208.5 177.8)">R7</text>
<text x="203.9" y="180.5" transform="rotate(-90 203.9 180.5)">100E_1%</text>
<text x="233.1" y="189.1" transform="rotate(-90 233.1 189.1)">J4</text>
<text x="243.3" y="196.3" transform="rotate(-90 243.3 196.3)">Pin_Straight_02x03</text>
<text x="334.7" y="234.5">Pin_Straight_02x03</text>
<text x="341.9" y="238.3">J5</text>
<text x="337.6" y="252.2">LED_3</text>
<text x="339.2" y="257.3">D1</text>
<text x="350.2" y="256.9">R11</text>
<text x="350.2" y="254.9">2K2</text>
<text x="360.1" y="252.2">1N4148</text>
<text x="362.1" y="257.3">D2</text>
<text x="404.1" y="252.3">U2</text>
<text x="409.8" y="252.3">CNY74-2</text>
<text x="434" y="256.9">R12</text>
<text x="434" y="254.9">10K</text>
<text x="337.6" y="264.9">LED_3</text>
<text x="339.2" y="270">D3</text>
<text x="350.2" y="269.6">R13</text>
<text x="350.2" y="267.6">2K2</text>
<text x="360.1" y="264.9">1N4148</text>
<text x="362.1" y="270">D4</text>
<text x="434" y="269.6">R14</text>
<text x="434" y="267.6">10K</text>
<text x="341.9" y="273.9">J6</text>
<text x="334.7" y="287.9">Pin_Straight_02x03</text>
</g>
<g font-size="1.4" fill="#008484">
<text x="86.5" y="122.6">C2</text>
<text x="90.7" y="128" transform="rotate(-90 90.7 128)">0.1uF_50V</text>
<text x="195.8" y="164.6">C3</text>
<text x="199.9" y="169.9" transform="rotate(-90 199.9 169.9)">0.1uF_50V</text>
</g>
</svg>
